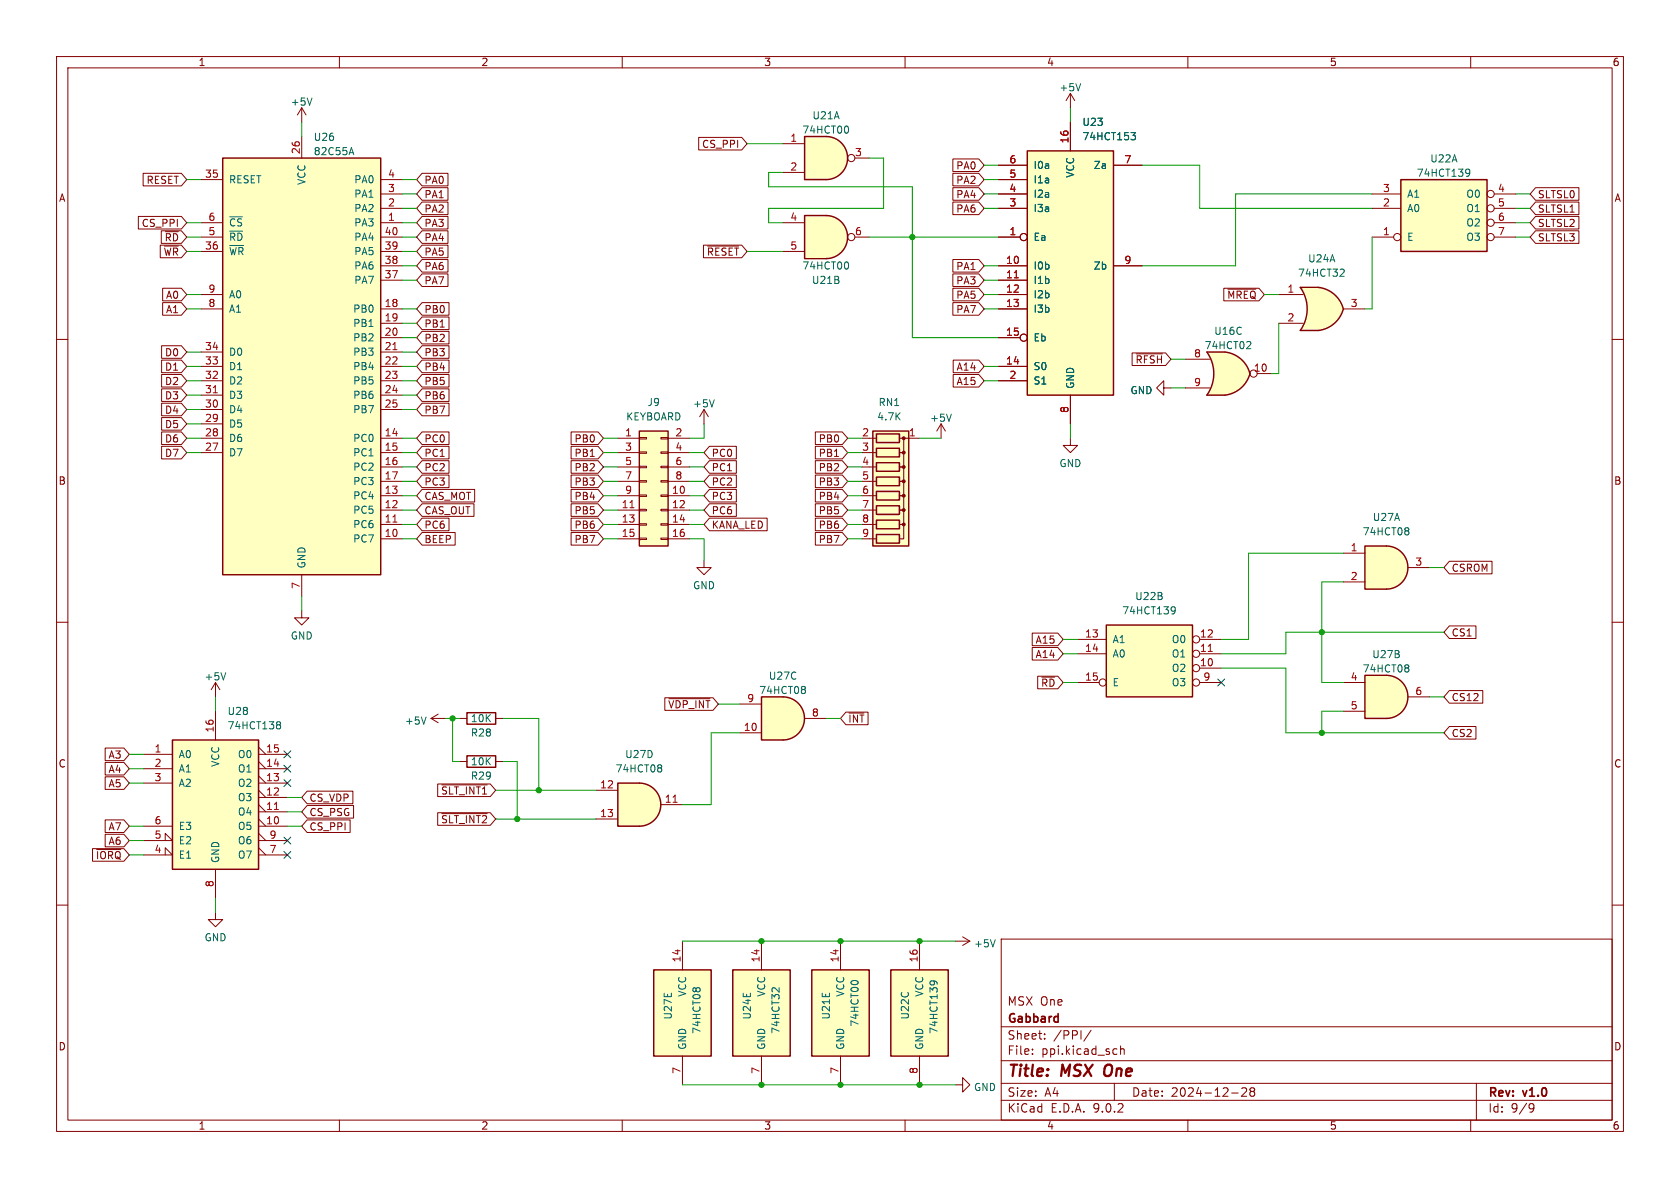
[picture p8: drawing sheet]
<svg xmlns="http://www.w3.org/2000/svg" width="297mm" height="210mm" viewBox="0 0 297 210" stroke-linecap="round" stroke-linejoin="round" font-family="sans-serif">
<g fill="none" stroke="#840000" stroke-width=".18">
<path d="M10 10h277v190h-277zM12 12h273v186h-273zM60 10v2M110 10v2M160 10v2M210 10v2M260 10v2M10 60h2M285 60h2M10 110h2M285 110h2M38.1 120.7l-.8 1.2"/>
<path d="M38.1 120.7l.8 1.2M38.1 120.7v2.5M10 160h2M177 166h108v32h-108zM285 160h2M60 198v2M110 198v2M160 198v2M177 194.5h108M177 191.5h108M177 187.5h108M177 181.5h108"/>
<path d="M182.5 186.3v.1M182.5 185.5v.1M184.7 183.6v.1M184.7 182.8v.1M192.9 182.1l-1.3 2M197 191.5v3M197.3 185.4l.2 .1M197.5 186.3l-.2 .1M198.1 184.9v1.5M198.1 185.5l.2-.1 .4 .1v.9M210 198v2M217.7 193.2h1.2"/>
<path d="M219.5 192.4l.6-.1 .2 .1 .1 .3-.9 1.1h.9M221.2 192.9l-.2-.2 .2-.4 .5 .1 .1 .2-.3 .3M221.2 192.9l-.2 .3v.5l.2 .1 .5-.1 .1-.2-.1-.4-.2-.2M221.2 192.9h.3M260 198v2M261 191.5v6.5M270.6 195.1l.5 .1a.99 .99 0 0 1-.4 1.4h-.2M271.2 195.7l-.3 .3h-.3"/>
</g>
<path d="M195.4 188.5a1.5 1.5 0 0 0 0 1.6" fill="none" stroke="#840000" stroke-width=".4"/>
<path d="M39.9 118.9l-.4 1.3" fill="none" stroke="#006464" stroke-width=".18"/>
<path d="M113 76.2h5.1v20.3h-5.1z" fill="#ffffc2"/>
<path d="M113 76.2h5.1v20.3h-5.1z" fill="none" stroke="#840000" stroke-width=".25"/>
<g fill="none" stroke="#840000" stroke-width=".18">
<path d="M109.2 77.5h3.8M113 77.3h1.3v.3h-1.3zM113 79.9h1.3v.2h-1.3zM116.8 77.3h1.3v.3h-1.3zM116.8 79.9h1.3v.2h-1.3zM118.1 77.5h3.8M109.2 80h3.8M109.2 82.6h3.8M109.2 85.1h3.8M109.2 87.6h3.8M109.2 90.2h3.8M109.2 92.7h3.8"/>
<path d="M109.2 95.3h3.8M113 82.4h1.3v.3h-1.3zM113 85h1.3v.2h-1.3zM113 87.5h1.3v.3h-1.3zM113 90h1.3v.3h-1.3zM113 92.6h1.3v.2h-1.3zM113 95.1h1.3v.3h-1.3zM116.8 82.4h1.3v.3h-1.3zM116.8 85h1.3v.2h-1.3zM116.8 87.5h1.3v.3h-1.3zM116.8 90h1.3v.3h-1.3zM116.8 92.6h1.3v.2h-1.3z"/>
<path d="M116.8 95.1h1.3v.3h-1.3zM118.1 80h3.8M118.1 82.6h3.8M118.1 85.1h3.8M118.1 87.6h3.8M118.1 90.2h3.8M118.1 92.7h3.8M118.1 95.3h3.8"/>
</g>
<path d="M111.4 89.8h.7" fill="none" stroke="#a90000" stroke-width=".18"/>
<path d="M247.6 31.8h15.3v12.7h-15.3z" fill="#ffffc2"/>
<path d="M247.6 31.8h15.3v12.7h-15.3z" fill="none" stroke="#840000" stroke-width=".25"/>
<g fill="none" stroke="#840000" stroke-width=".18">
<path d="M242.6 34.3h5M242.6 36.8h5M264.2 34.3h3.8M264.2 36.8h3.8M264.2 39.4h3.8M242.6 41.9h3.8M264.2 41.9h3.8"/>
<circle cx="263.5" cy="39.4" r=".63"/>
<circle cx="263.5" cy="34.3" r=".63"/>
<circle cx="263.5" cy="36.8" r=".63"/>
<circle cx="247" cy="41.9" r=".63"/>
<circle cx="263.5" cy="41.9" r=".63"/>
</g>
<path d="M259.4 29.9l.4 .1a.84 .84 0 0 1-.3 1.2h-.3M259.8 30.4l-.2 .3h-.2" fill="none" stroke="#006464" stroke-width=".18"/>
<path d="M143.5 171.5h10.2v15.2h-10.2z" fill="#ffffc2"/>
<path d="M143.5 171.5h10.2v15.2h-10.2z" fill="none" stroke="#840000" stroke-width=".25"/>
<path d="M148.6 166.4v5.1M148.6 186.7v5.1" fill="none" stroke="#840000" stroke-width=".18"/>
<path d="M150.5 173.5l.4-.2 .7 .2" fill="none" stroke="#006464" stroke-width=".18"/>
<path d="M245.1 119.4a3.8 3.8 0 0 1 3.8 3.8 3.8 3.8 0 0 1-3.8 3.8z" fill="#ffffc2" stroke="#ffffc2" stroke-width=".18"/>
<path d="M241.3 119.4h3.8v7.6h-3.8z" fill="#ffffc2"/>
<path d="M241.3 119.4h3.8a3.8 3.8 0 0 1 3.8 3.8 3.8 3.8 0 0 1-3.8 3.8h-3.8z" fill="none" stroke="#840000" stroke-width=".25"/>
<path d="M237.5 120.7h3.8M237.5 125.7h3.8M248.9 123.2h3.8" fill="none" stroke="#840000" stroke-width=".18"/>
<path d="M248.8 117.5l.3 .3-.3 .3 .3 .2v.3l-.3 .2" fill="none" stroke="#006464" stroke-width=".18"/>
<path d="M229.9 50.8h3.1M229.9 58.4h3.1" fill="none" stroke="#ffffc2" stroke-width=".18"/>
<g fill="#ffffc2" stroke="#ffffc2" stroke-width=".18">
<path d="M232.5 53.3l5 1.3a5.2 5.2 0 0 1-4.4 3.8z"/>
<path d="M233.1 50.8a5.1 5.1 0 0 1 4.4 3.8l-5 1.3z"/>
</g>
<path d="M229.9 50.8h3.1v7.6h-3.1a6.7 6.7 0 0 0 0-7.6z" fill="#ffffc2"/>
<path d="M229.9 50.8h3.1a5.1 5.1 0 0 1 4.5 3.8 5.2 5.2 0 0 1-4.4 3.8h-3.2a6.6 6.6 0 0 0 0-7.6zM82.5 133.6h5.1v2h-5.1zM82.5 126h5.1v2h-5.1z" fill="none" stroke="#840000" stroke-width=".25"/>
<g fill="none" stroke="#840000" stroke-width=".18">
<path d="M53.3 19.1l-.7 1.2M53.3 19.1l.8 1.2M53.3 19.1v2.5M189.2 16.5l-.7 1.3M189.2 16.5l.8 1.3M189.2 16.5v2.6M226.1 52.1h4.3M226.1 57.2h4.3M237.5 54.6h3.8M81.3 134.6h1.2M81.3 127h1.2M87.6 134.6h1.3"/>
<path d="M87.6 127h1.3"/>
</g>
<path d="M55.2 17.3l-.5 1.3M191 14.8l-.4 1.3M237.4 47.6l.2 .2v.3l-.7 .7h.7" fill="none" stroke="#006464" stroke-width=".18"/>
<path d="M146 38.1a3.8 3.8 0 0 1 3.8 3.8 3.8 3.8 0 0 1-3.8 3.8z" fill="#ffffc2" stroke="#ffffc2" stroke-width=".18"/>
<path d="M142.2 38.1h3.8v7.6h-3.8z" fill="#ffffc2"/>
<path d="M142.2 38.1h3.8a3.8 3.8 0 0 1 3.8 3.8 3.8 3.8 0 0 1-3.8 3.8h-3.8z" fill="none" stroke="#840000" stroke-width=".25"/>
<g fill="none" stroke="#840000" stroke-width=".18">
<path d="M138.4 39.4h3.8M138.4 44.5h3.8M151.1 41.9h2.6"/>
<circle cx="150.5" cy="41.9" r=".63"/>
</g>
<path d="M149.8 46.4l.2 .4-.2 .7" fill="none" stroke="#006464" stroke-width=".18"/>
<path d="M245.1 96.5a3.8 3.8 0 0 1 3.8 3.8 3.8 3.8 0 0 1-3.8 3.8z" fill="#ffffc2" stroke="#ffffc2" stroke-width=".18"/>
<path d="M241.3 96.5h3.8v7.6h-3.8z" fill="#ffffc2"/>
<path d="M241.3 96.5h3.8a3.8 3.8 0 0 1 3.8 3.8 3.8 3.8 0 0 1-3.8 3.8h-3.8z" fill="none" stroke="#840000" stroke-width=".25"/>
<path d="M237.5 97.8h3.8M237.5 102.9h3.8M248.9 100.3h3.8" fill="none" stroke="#840000" stroke-width=".18"/>
<path d="M248.8 93.3l.3 .2-.3 .3 .3 .3v.2l-.3 .3" fill="none" stroke="#006464" stroke-width=".18"/>
<path d="M181.6 26.7h15.2v43.2h-15.2z" fill="#ffffc2"/>
<path d="M181.6 26.7h15.2v43.2h-15.2z" fill="none" stroke="#840000" stroke-width=".25"/>
<g fill="none" stroke="#840000" stroke-width=".18">
<path d="M176.5 29.2h5.1M176.5 31.8h5.1M176.5 34.3h5.1M176.5 36.8h5.1M189.2 21.6v5.1M196.8 29.2h5.1M176.5 41.9h3.8M176.5 47h5.1M176.5 49.5h5.1M176.5 52.1h5.1M176.5 54.6h5.1M176.5 59.7h3.8"/>
<path d="M196.8 47h5.1M176.5 64.8h5.1M176.5 67.3h5.1M189.2 69.9v5M124.5 99.1v1.2h1.2l-1.2 1.3-1.3-1.3h1.3M76.2 127l1.3 .8M76.2 127h2.5M77.5 126.2l-1.3 .8M38.1 161.3v1.3h1.3l-1.3 1.2-1.3-1.2h1.3"/>
<circle cx="181" cy="59.7" r=".63"/>
<circle cx="181" cy="41.9" r=".63"/>
</g>
<path d="M179.3 49.1h.7" fill="none" stroke="#a90000" stroke-width=".18"/>
<path d="M199.9 23.4h.8l-.4 .5 .4 .1v.5l-.2 .2h-.4M75.3 126.7l-.4 1.3" fill="none" stroke="#006464" stroke-width=".18"/>
<path d="M30.5 130.8h15.2v22.9h-15.2z" fill="#ffffc2"/>
<path d="M30.5 130.8h15.2v22.9h-15.2z" fill="none" stroke="#840000" stroke-width=".25"/>
<g fill="none" stroke="#840000" stroke-width=".18">
<path d="M124.5 72.4l-.8 1.3M124.5 72.4l.7 1.3M124.5 72.4v2.5M25.4 133.4h5.1M25.4 135.9h5.1M25.4 138.4h5.1M38.1 125.7v5.1M45.7 133.4h5.1M45.7 135.9h5.1M45.7 138.4h5.1M45.7 132.1l1.3 1.3M45.7 134.6l1.3 1.3"/>
<path d="M45.7 137.2l1.3 1.2M45.7 139.7l1.3 1.3M25.4 148.6h5.1l-1.3-1.3v1.3M25.4 151.1h5.1l-1.3-1.2v1.2M25.4 146.1h5.1M38.1 153.7v5.1M45.7 146.1h5.1M45.7 148.6h5.1M45.7 151.1h5.1M45.7 141h5.1M45.7 143.5h5.1M45.7 142.2l1.3 1.3"/>
<path d="M45.7 144.8l1.3 1.3M45.7 147.3l1.3 1.3M45.7 149.9l1.3 1.2"/>
</g>
<path d="M48.5 143.1h.7" fill="none" stroke="#a90000" stroke-width=".18"/>
<path d="M126.3 70.7l-.4 1.2M49.1 127.6h.3l.2 .2-.2 .3M49.1 128.1h.3M49.4 128.1l.2 .3v.2l-.1 .2h-.4" fill="none" stroke="#006464" stroke-width=".18"/>
<path d="M195.6 110.5h15.2v12.7h-15.2z" fill="#ffffc2"/>
<path d="M195.6 110.5h15.2v12.7h-15.2z" fill="none" stroke="#840000" stroke-width=".25"/>
<g fill="none" stroke="#840000" stroke-width=".18">
<path d="M166.4 74.9l-.8 1.3M166.4 74.9l.7 1.3M166.4 74.9v2.6M53.3 108v1.2h1.3l-1.3 1.3-1.2-1.3h1.2M190.5 113h5.1M190.5 115.6h5.1M212.1 113h3.8M212.1 115.6h3.8M212.1 118.1h3.8M190.5 120.7h3.8M212.1 120.7h3.8"/>
<circle cx="211.5" cy="118.1" r=".63"/>
<circle cx="211.5" cy="115.6" r=".63"/>
<circle cx="211.5" cy="113" r=".63"/>
<circle cx="194.9" cy="120.6" r=".63"/>
<circle cx="211.5" cy="120.6" r=".63"/>
</g>
<path d="M213.6 115.2h.7" fill="none" stroke="#a90000" stroke-width=".18"/>
<path d="M168.2 73.2l-.4 1.3M207.3 107.3l.4 .1a.84 .84 0 0 1-.3 1.1h-.2M207.8 107.8l-.3 .2h-.2" fill="none" stroke="#006464" stroke-width=".18"/>
<path d="M39.4 27.9h27.9v73.7h-27.9z" fill="#ffffc2"/>
<path d="M39.4 27.9h27.9v73.7h-27.9z" fill="none" stroke="#840000" stroke-width=".25"/>
<g fill="none" stroke="#840000" stroke-width=".18">
<path d="M35.6 31.8h3.8M35.6 39.4h3.8M53.3 24.1v3.8M67.3 31.8h3.8M67.3 39.4h3.8M67.3 34.3h3.8M67.3 36.8h3.8M35.6 41.9h3.8M35.6 44.5h3.8M35.6 52.1h3.8M35.6 54.6h3.8M67.3 41.9h3.8"/>
<path d="M67.3 44.5h3.8M67.3 54.6h3.8M67.3 47h3.8M67.3 49.5h3.8M67.3 57.2h3.8M67.3 59.7h3.8M35.6 62.2h3.8M35.6 64.8h3.8M35.6 67.3h3.8M35.6 69.9h3.8M35.6 72.4h3.8M35.6 74.9h3.8"/>
<path d="M35.6 77.5h3.8M67.3 62.2h3.8M67.3 64.8h3.8M67.3 67.3h3.8M67.3 69.9h3.8M67.3 72.4h3.8M67.3 77.5h3.8M35.6 80h3.8M67.3 80h3.8M67.3 82.6h3.8M67.3 85.1h3.8M67.3 87.6h3.8"/>
<path d="M67.3 90.2h3.8M67.3 92.7h3.8M67.3 95.3h3.8M53.3 101.6v3.8"/>
</g>
<path d="M37.7 69.4h.7M69.5 61.8h.7M69.5 92.3h.7" fill="none" stroke="#a90000" stroke-width=".18"/>
<path d="M61.8 27h.6M62.1 26.1l.4 1.3" fill="none" stroke="#006464" stroke-width=".18"/>
<path d="M154.3 76.2h6.4v20.3h-6.4z" fill="#ffffc2"/>
<path d="M154.3 76.2h6.4v20.3h-6.4zM154.9 76.7h4.1v1.5h-4.1zM154.9 79.2h4.1v1.6h-4.1zM154.9 81.8h4.1v1.5h-4.1zM154.9 84.3h4.1v1.6h-4.1zM154.9 86.9h4.1v1.5h-4.1zM154.9 89.4h4.1v1.5h-4.1zM154.9 91.9h4.1v1.6h-4.1zM154.9 94.5h4.1v1.5h-4.1z" fill="none" stroke="#840000" stroke-width=".25"/>
<g fill="#840000" stroke="#840000" stroke-width=".18">
<circle cx="159.8" cy="77.5" r=".25"/>
<circle cx="159.8" cy="80" r=".25"/>
<circle cx="159.8" cy="82.5" r=".25"/>
<circle cx="159.8" cy="85.1" r=".25"/>
<circle cx="159.8" cy="87.6" r=".25"/>
<circle cx="159.8" cy="90.2" r=".25"/>
<circle cx="159.8" cy="92.7" r=".25"/>
</g>
<path d="M153.7 77.5h1.2M159 77.5h.8v2.5h-.8h.8v2.6h-.8h.8v2.5h-.8h.8v2.5h-.8h.8v2.6h-.8h.8v2.5h-.8h.8v2.6h-.8M160 77.5h2.6M153.7 80h1.2M153.7 82.6h1.2M153.7 85.1h1.2M153.7 87.6h1.2M153.7 90.2h1.2M153.7 92.7h1.2M153.7 95.3h1.2" fill="none" stroke="#840000" stroke-width=".18"/>
<path d="M213.4 62.2h3.1M213.4 69.9h3.1" fill="none" stroke="#ffffc2" stroke-width=".18"/>
<g fill="#ffffc2" stroke="#ffffc2" stroke-width=".18">
<path d="M216 64.7l5 1.3a5.2 5.2 0 0 1-4.4 3.9z"/>
<path d="M216.6 62.2a5.1 5.1 0 0 1 4.4 3.8l-5 1.3z"/>
</g>
<path d="M213.4 62.2h3.1v7.7h-3.1a6.7 6.7 0 0 0 0-7.7z" fill="#ffffc2"/>
<path d="M216.5 62.2h-3.1a6.6 6.6 0 0 1 0 7.7h3.1M216.6 62.2a5.2 5.2 0 0 1 4.4 3.8 5.2 5.2 0 0 1-4.4 3.9" fill="none" stroke="#840000" stroke-width=".25"/>
<g fill="none" stroke="#840000" stroke-width=".18">
<path d="M209.5 63.5h4.4M209.5 68.6h4.4M222.2 66h2.6M168.9 191.8h1.3v-1.3l1.2 1.3-1.2 1.2v-1.2"/>
<circle cx="221.6" cy="66" r=".63"/>
</g>
<path d="M220.9 60.4l.2 .2v.3l-.8 .7h.8" fill="none" stroke="#006464" stroke-width=".18"/>
<path d="M146 24.1a3.8 3.8 0 0 1 3.8 3.8 3.8 3.8 0 0 1-3.8 3.9z" fill="#ffffc2" stroke="#ffffc2" stroke-width=".18"/>
<path d="M142.2 24.1h3.8v7.7h-3.8z" fill="#ffffc2"/>
<path d="M142.2 24.1h3.8a3.8 3.8 0 0 1 3.8 3.8 3.8 3.8 0 0 1-3.8 3.9h-3.8z" fill="none" stroke="#840000" stroke-width=".25"/>
<g fill="none" stroke="#840000" stroke-width=".18">
<path d="M138.4 25.4h3.8M138.4 30.5h3.8M151.1 27.9h2.6"/>
<circle cx="150.5" cy="27.9" r=".63"/>
</g>
<path d="M149.8 22.3l.2 .5-.2 .7" fill="none" stroke="#006464" stroke-width=".18"/>
<path d="M157.5 171.5h10.1v15.2h-10.1z" fill="#ffffc2"/>
<path d="M157.5 171.5h10.1v15.2h-10.1z" fill="none" stroke="#840000" stroke-width=".25"/>
<path d="M189.2 77.5v1.2h1.3l-1.3 1.3-1.2-1.3h1.2M162.6 166.4v5.1M168.9 166.4h2.5M170.2 165.6l1.2 .8M171.4 166.4l-1.2 .7M162.6 186.7v5.1" fill="none" stroke="#840000" stroke-width=".18"/>
<path d="M164.4 173.9l.1-.4a.84 .84 0 0 1 1.2 .3v.2M165 173.4l.2 .2v.3M175.9 166.1l-.4 1.3" fill="none" stroke="#006464" stroke-width=".18"/>
<path d="M115.6 171.5h10.1v15.2h-10.1z" fill="#ffffc2"/>
<path d="M115.6 171.5h10.1v15.2h-10.1z" fill="none" stroke="#840000" stroke-width=".25"/>
<path d="M205.7 68.6v-1.3l-1.2 1.3 1.2 1.3v-1.3h1.3M120.6 166.4v5.1M120.6 186.7v5.1" fill="none" stroke="#840000" stroke-width=".18"/>
<path d="M122.5 174.8l.2-.2 .3 .2 .3-.2h.2l.3 .2" fill="none" stroke="#006464" stroke-width=".18"/>
<path d="M129.5 171.5h10.2v15.2h-10.2z" fill="#ffffc2"/>
<path d="M129.5 171.5h10.2v15.2h-10.2z" fill="none" stroke="#840000" stroke-width=".25"/>
<path d="M134.6 166.4v5.1M134.6 186.7v5.1" fill="none" stroke="#840000" stroke-width=".18"/>
<path d="M137.7 174.6v.8l-.7-.7-.3-.1-.2 .2" fill="none" stroke="#006464" stroke-width=".18"/>
<path d="M113 138.4a3.8 3.8 0 0 1 3.8 3.8 3.8 3.8 0 0 1-3.8 3.9z" fill="#ffffc2" stroke="#ffffc2" stroke-width=".18"/>
<path d="M109.2 138.4h3.8v7.7h-3.8z" fill="#ffffc2"/>
<path d="M109.2 138.4h3.8a3.8 3.8 0 0 1 3.8 3.8 3.8 3.8 0 0 1-3.8 3.9h-3.8z" fill="none" stroke="#840000" stroke-width=".25"/>
<path d="M105.4 139.7h3.8M105.4 144.8h3.8M116.8 142.2h3.8" fill="none" stroke="#840000" stroke-width=".18"/>
<path d="M119 141.8h.7" fill="none" stroke="#a90000" stroke-width=".18"/>
<path d="M116.7 135.2l.3 .2-.3 .3 .3 .3v.2l-.3 .3" fill="none" stroke="#006464" stroke-width=".18"/>
<path d="M138.4 123.2a3.8 3.8 0 0 1 3.8 3.8 3.8 3.8 0 0 1-3.8 3.8z" fill="#ffffc2" stroke="#ffffc2" stroke-width=".18"/>
<path d="M134.6 123.2h3.8v7.6h-3.8z" fill="#ffffc2"/>
<path d="M134.6 123.2h3.8a3.8 3.8 0 0 1 3.8 3.8 3.8 3.8 0 0 1-3.8 3.8h-3.8z" fill="none" stroke="#840000" stroke-width=".25"/>
<g fill="none" stroke="#840000" stroke-width=".18">
<path d="M24.5 38.3h7.6l.9 1.1-.9 1.1h-7.6zM25.3 30.6h6.8l.9 1.2-.9 1.1h-6.8zM74.6 30.6h4.6v2.3h-4.6l-.9-1.1zM74.6 33.2h4.6v2.2h-4.6l-.9-1.1zM74.6 35.7h4.6v2.2h-4.6l-.9-1.1zM74.6 38.3h4.6v2.2h-4.6l-.9-1.1zM123.5 24.3h7.6l1 1.1-1 1.1h-7.6zM168.5 30.6h4.5l1 1.2-1 1.1h-4.5zM168.5 28.1h4.5l1 1.1-1 1.1h-4.5zM168.5 35.7h4.5l1 1.1-1 1.1h-4.5zM168.5 33.2h4.5l1 1.1-1 1.1h-4.5zM176.5 29.2h5.1"/>
<path d="M176.5 31.8h5.1M176.5 34.3h5.1M176.5 36.8h5.1M189.2 21.6v5.1M196.8 29.2h5.1M271.5 33.2h7.6v2.2h-7.6l-1-1.1zM271.5 38.3h7.6v2.2h-7.6l-1-1.1zM271.5 35.7h7.6v2.2h-7.6l-1-1.1zM28.3 43.3h3.8l.9 1.2-.9 1.1h-3.8zM28.5 40.8h3.6l.9 1.1-.9 1.1h-3.6zM28.8 53.5h3.3l.9 1.1-.9 1.1h-3.3zM28.8 51h3.3l.9 1.1-.9 1.1h-3.3z"/>
<path d="M74.6 53.5h4.8v2.2h-4.8l-.9-1.1zM74.6 58.6h4.8v2.2h-4.8l-.9-1.1zM74.6 56h4.8v2.3h-4.8l-.9-1.1zM74.6 48.4h4.6v2.2h-4.6l-.9-1.1zM74.6 43.3h4.6v2.3h-4.6l-.9-1.1zM74.6 45.9h4.6v2.2h-4.6l-.9-1.1zM74.6 40.8h4.6v2.2h-4.6l-.9-1.1zM124.4 43.3h6.7l1 1.2-1 1.1h-6.7zM125.1 43.5h5.5M168.5 53.5h4.5l1 1.1-1 1.1h-4.5zM168.5 45.9h4.5l1 1.1-1 1.1h-4.5zM168.5 48.4h4.5l1 1.1-1 1.1h-4.5z"/>
<path d="M168.5 51h4.5l1 1.1-1 1.1h-4.5zM176.5 41.9h3.8M176.5 47h5.1M176.5 49.5h5.1M176.5 52.1h5.1M176.5 54.6h5.1M176.5 59.7h3.8M196.8 47h5.1M216.4 51h6.2l.9 1.1-.9 1.1h-6.2zM217.1 51.1h4.9M271.5 40.8h7.6v2.2h-7.6l-1-1.1zM28.6 71.3h3.5l.9 1.1-.9 1.1h-3.5z"/>
<path d="M28.6 78.9h3.5l.9 1.1-.9 1.1h-3.5zM28.6 73.8h3.5l.9 1.1-.9 1.1h-3.5zM28.6 76.4h3.5l.9 1.1-.9 1.1h-3.5zM28.6 63.7h3.5l.9 1.1-.9 1.1h-3.5zM28.6 66.2h3.5l.9 1.1-.9 1.1h-3.5zM28.6 68.7h3.5l.9 1.2-.9 1.1h-3.5zM28.6 61.1h3.5l.9 1.1-.9 1.1h-3.5zM74.6 76.4h4.8v2.2h-4.8l-.9-1.1zM74.6 78.9h4.8v2.2h-4.8l-.9-1.1zM74.6 61.1h4.8v2.2h-4.8l-.9-1.1zM74.6 63.7h4.8v2.2h-4.8l-.9-1.1zM74.6 66.2h4.8v2.2h-4.8l-.9-1.1z"/>
<path d="M74.6 71.3h4.8v2.2h-4.8l-.9-1.1zM74.6 68.7h4.8v2.3h-4.8l-.9-1.1zM101 76.4h4.7l1 1.1-1 1.1h-4.7zM101 78.9h4.7l1 1.1-1 1.1h-4.7zM125.4 78.9h4.8v2.2h-4.8l-.9-1.1zM144.1 78.9h4.8l1 1.1-1 1.1h-4.8zM144.1 76.4h4.8l1 1.1-1 1.1h-4.8zM168.5 66.2h4.5l1 1.1-1 1.1h-4.5zM168.5 63.7h4.5l1 1.1-1 1.1h-4.5zM176.5 64.8h5.1M176.5 67.3h5.1M189.2 69.9v5"/>
<path d="M200.1 62.4h6l.9 1.1-.9 1.1h-6zM200.9 62.5h4.6M74.6 91.6h4.8v2.2h-4.8l-.9-1.1zM74.6 94.1h5.9v2.3h-5.9l-.9-1.1zM74.6 84h4.8v2.2h-4.8l-.9-1.1zM74.6 89.1h9.2v2.2h-9.2l-.9-1.1zM74.6 81.4h4.8v2.3h-4.8l-.9-1.1zM74.6 86.5h9.3v2.2h-9.3l-.9-1.1zM101 84h4.7l1 1.1-1 1.1h-4.7zM101 94.1h4.7l1 1.2-1 1.1h-4.7zM101 86.5h4.7l1 1.1-1 1.1h-4.7zM101 89.1h4.7l1 1.1-1 1.1h-4.7z"/>
<path d="M101 91.6h4.7l1 1.1-1 1.1h-4.7zM101 81.4h4.7l1 1.2-1 1.1h-4.7zM125.4 81.4h4.8v2.3h-4.8l-.9-1.1zM125.4 91.6h10.2v2.2h-10.2l-.9-1.1zM125.4 84h4.8v2.2h-4.8l-.9-1.1zM125.4 86.5h4.8v2.2h-4.8l-.9-1.1zM125.4 89.1h4.8v2.2h-4.8l-.9-1.1zM144.1 86.5h4.8l1 1.1-1 1.1h-4.8zM144.1 91.6h4.8l1 1.1-1 1.1h-4.8zM144.1 94.1h4.8l1 1.2-1 1.1h-4.8zM144.1 89.1h4.8l1 1.1-1 1.1h-4.8zM144.1 84h4.8l1 1.1-1 1.1h-4.8z"/>
<path d="M144.1 81.4h4.8l1 1.2-1 1.1h-4.8zM256.2 99.2h7.6v2.2h-7.6l-.9-1.1zM182.5 114.5h4.5l1 1.1-1 1.1h-4.5zM182.5 111.9h4.5l1 1.1-1 1.1h-4.5zM183.5 119.5h3.5l1 1.2-1 1.1h-3.5zM184.2 119.7h2.3M256.2 110.6h4.7v2.3h-4.7l-.9-1.1zM18.6 132.2h3.3l1 1.2-1 1.1h-3.3zM18.6 134.8h3.3l1 1.1-1 1.1h-3.3zM18.6 137.3h3.3l1 1.1-1 1.1h-3.3zM54.3 139.9h8.1v2.2h-8.1l-1-1.1zM77.4 138.6h9.3l.9 1.1-.9 1.1h-9.3z"/>
<path d="M78.1 138.7h8M117.5 123.3h8.5l1 1.2-1 1.1h-8.5zM118.3 123.5h7.2M130.8 124.5h3.8M130.8 129.5h3.8M142.2 127h3.8M149.5 125.9h4v2.2h-4l-.9-1.1zM150.1 126h2.6M256.2 128.4h4.7v2.3h-4.7l-.9-1.2zM256.2 122.1h5.9v2.2h-5.9l-.9-1.1zM16.4 150h5.5l1 1.1-1 1.1h-5.5zM17.1 150.2h4.3"/>
<path d="M18.6 144.9h3.3l1 1.2-1 1.1h-3.3zM18.6 147.5h3.3l1 1.1-1 1.1h-3.3zM54.3 144.9h7.6v2.3h-7.6l-1-1.1zM54.3 142.4h8.2v2.2h-8.2l-1-1.1zM77.4 143.7h9.3l.9 1.1-.9 1.1h-9.3zM78.1 143.8h8"/>
<circle cx="181" cy="59.7" r=".63"/>
<circle cx="181" cy="41.9" r=".63"/>
</g>
<path d="M199.9 23.4h.8l-.4 .5 .4 .1v.5l-.2 .2h-.4M142.1 121.3l.3 .3-.3 .3 .3 .2v.3l-.3 .2" fill="none" stroke="#006464" stroke-width=".18"/>
<g fill="none" stroke="#009600" stroke-width=".18">
<path d="M189.2 19.1v2.5M33 31.8h2.6M33 39.4h2.6M53.3 21.6v2.5M71.1 31.8h2.6M71.1 39.4h2.6M71.1 36.8h2.6M71.1 34.3h2.6M132.1 25.4h6.3M138.4 30.5h-2.5v2.5h25.4v26.7h15.2M153.7 27.9h2.5v8.9h-20.3v2.6h2.5M174 31.8h2.5"/>
<path d="M174 36.8h2.5M174 29.2h2.5M174 34.3h2.5M201.9 29.2h10.2v7.6h30.5M242.6 34.3h-24.2v12.7h-16.5M268 39.4h2.5M268 36.8h2.5M268 34.3h2.5M33 52.1h2.6M33 54.6h2.6M33 41.9h2.6M33 44.5h2.6"/>
<path d="M71.1 59.7h2.6M71.1 54.6h2.6M71.1 49.5h2.6M71.1 41.9h2.6M71.1 44.5h2.6M71.1 47h2.6M71.1 57.2h2.6M132.1 44.5h6.3M153.7 41.9h22.8M174 52.1h2.5M174 54.6h2.5M174 49.5h2.5"/>
<path d="M174 47h2.5M223.5 52.1h2.6M226.1 57.2v8.8h-1.3M242.6 41.9v12.7h-1.3M268 41.9h2.5M33 67.3h2.6M33 64.8h2.6M33 77.5h2.6M33 62.2h2.6M33 72.4h2.6M33 69.9h2.6M33 74.9h2.6"/>
<path d="M71.1 67.3h2.6M71.1 64.8h2.6M71.1 77.5h2.6M71.1 62.2h2.6M71.1 72.4h2.6M71.1 69.9h2.6M106.7 77.5h2.5M124.5 74.9v2.6h-2.6M149.9 77.5h2.5M162.6 77.5h3.8M174 67.3h2.5M174 64.8h2.5"/>
<path d="M189.2 74.9v2.6M207 63.5h2.5M207 68.6h2.5M33 80h2.6M71.1 85.1h2.6M71.1 90.2h2.6M71.1 87.6h2.6M71.1 95.3h2.6M71.1 92.7h2.6M71.1 80h2.6M71.1 82.6h2.6M106.7 85.1h2.5"/>
<path d="M106.7 90.2h2.5M106.7 87.6h2.5M106.7 95.3h2.5M106.7 92.7h2.5M106.7 80h2.5M106.7 82.6h2.5M121.9 85.1h2.6M121.9 90.2h2.6M121.9 87.6h2.6M121.9 95.3h2.6v3.8M121.9 92.7h2.6M121.9 80h2.6"/>
<path d="M121.9 82.6h2.6M149.9 85.1h2.5M149.9 90.2h2.5M149.9 87.6h2.5M149.9 95.3h2.5M149.9 92.7h2.5M149.9 80h2.5M149.9 82.6h2.5M237.5 97.8h-16.8v15.2h-4.8M53.3 105.4v2.6M188 113h2.5M188 115.6h2.5"/>
<path d="M215.9 118.1h11.4v11.4h28M237.5 102.9h-3.8v17.8h3.8M252.7 100.3h2.6M255.3 111.8h-28v3.8h-11.4M22.9 135.9h2.5M22.9 133.4h2.5M22.9 138.4h2.5M38.1 123.2v2.5M78.7 127h2.6M80 127v7.6h1.3M87.6 139.7h17.8M88.9 127h6.3v12.7"/>
<path d="M88.9 134.6h2.5v10.2M127 124.5h3.8M130.8 129.5h-5.1v12.7h-5.1M146 127h2.6M188 120.7h2.5M237.5 125.7h-3.8v3.8M252.7 123.2h2.6M22.9 146.1h2.5M22.9 151.1h2.5M22.9 148.6h2.5M38.1 158.8v2.5M50.8 143.5h2.5"/>
<path d="M50.8 141h2.5M50.8 146.1h2.5M87.6 144.8h17.8M120.6 166.4h48.3M120.6 191.8h48.3"/>
</g>
<path d="M50.2 135.3l1.2 1.2M50.2 132.7l1.2 1.3M50.2 137.8l1.2 1.2M51.4 135.3l-1.2 1.2M51.4 132.7l-1.2 1.3M51.4 137.8l-1.2 1.2M215.3 120l1.2 1.3M216.5 120l-1.2 1.3M50.2 150.5l1.2 1.2M50.2 148l1.2 1.2M51.4 150.5l-1.2 1.2M51.4 148l-1.2 1.2" fill="none" stroke="#000084" stroke-width=".18"/>
<path d="M179.3 49.1h.7" fill="none" stroke="#a90000" stroke-width=".18"/>
<g fill="#009600" stroke="#009600" stroke-width=".18">
<circle cx="134.6" cy="166.4" r=".46"/>
<circle cx="134.6" cy="191.8" r=".46"/>
<circle cx="148.6" cy="166.4" r=".46"/>
<circle cx="162.6" cy="166.4" r=".46"/>
<circle cx="91.4" cy="144.8" r=".46"/>
<circle cx="95.2" cy="139.7" r=".46"/>
<circle cx="162.6" cy="191.8" r=".46"/>
<circle cx="148.6" cy="191.8" r=".46"/>
<circle cx="80" cy="127" r=".46"/>
<circle cx="233.7" cy="129.5" r=".46"/>
<circle cx="233.7" cy="111.8" r=".46"/>
<circle cx="161.3" cy="41.9" r=".46"/>
</g>
<g font-size="2.8" fill="#840000">
<text x="178" y="190.9">Title:</text>
<text x="187.7" y="190.9">MSX</text>
<text x="196.1" y="190.9">One</text>
</g>
<g font-size="2.1" fill="#840000">
<text x="178" y="178">MSX One</text>
<text x="178" y="184">Sheet:</text>
<text x="178" y="181.2">Gabbard</text>
<text x="186.2" y="184">/PPI/</text>
<text x="178" y="186.7">File:</text>
<text x="184.1" y="186.7">ppi.kicad_sch</text>
<text x="178" y="196.9">KiCad</text>
<text x="178" y="194.1">Size:</text>
<text x="184.7" y="194.1">A4</text>
<text x="185.7" y="196.9">E.D.A.</text>
<text x="193.3" y="196.9">9.0.2</text>
<text x="200" y="194.1">Date:</text>
<text x="207" y="194.1">2024-12-28</text>
<text x="263" y="194.3">Rev:</text>
<text x="263" y="196.9">Id:</text>
<text x="267.1" y="196.9">9/9</text>
<text x="269.4" y="194.3">v1.0</text>
</g>
<g font-size="1.8" fill="#840000">
<text x="35" y="11.9">1</text>
<text x="85" y="11.9">2</text>
<text x="135" y="11.9">3</text>
<text x="185" y="11.9">4</text>
<text x="235" y="11.9">5</text>
<text x="285" y="11.9">6</text>
<text x="124" y="26.4">CS_PPI</text>
<text x="10.3" y="35.9">A</text>
<text x="25.8" y="32.7">RESET</text>
<text x="74.9" y="32.7">PA0</text>
<text x="74.9" y="35.2">PA1</text>
<text x="168.9" y="32.7">PA2</text>
<text x="168.9" y="30.2">PA0</text>
<text x="168.9" y="35.2">PA4</text>
<text x="271.8" y="35.2">SLTSL0</text>
<text x="285.3" y="35.9">A</text>
<text x="25" y="40.3">CS_PPI</text>
<text x="74.9" y="37.8">PA2</text>
<text x="74.9" y="40.3">PA3</text>
<text x="168.9" y="37.8">PA6</text>
<text x="271.8" y="40.3">SLTSL2</text>
<text x="271.8" y="37.8">SLTSL1</text>
<text x="28.8" y="45.4">~{WR}</text>
<text x="29" y="42.9">~{RD}</text>
<text x="74.9" y="45.4">PA5</text>
<text x="74.9" y="47.9">PA6</text>
<text x="74.9" y="42.9">PA4</text>
<text x="124.9" y="45.4">~{RESET}</text>
<text x="168.9" y="47.9">PA1</text>
<text x="271.8" y="42.9">SLTSL3</text>
<text x="29.2" y="53">A0</text>
<text x="74.9" y="50.5">PA7</text>
<text x="168.9" y="50.5">PA3</text>
<text x="168.9" y="53">PA5</text>
<text x="216.8" y="53">~{MREQ}</text>
<text x="29.2" y="55.6">A1</text>
<text x="74.9" y="55.6">PB0</text>
<text x="74.9" y="58.1">PB1</text>
<text x="168.9" y="55.6">PA7</text>
<text x="29.1" y="65.7">D1</text>
<text x="29.1" y="63.2">D0</text>
<text x="74.9" y="60.6">PB2</text>
<text x="74.9" y="63.2">PB3</text>
<text x="74.9" y="65.7">PB4</text>
<text x="169" y="65.7">A14</text>
<text x="200.6" y="64.5">~{RFSH}</text>
<text x="29.1" y="68.3">D2</text>
<text x="29.1" y="70.8">D3</text>
<text x="74.9" y="68.3">PB5</text>
<text x="74.9" y="70.8">PB6</text>
<text x="169" y="68.3">A15</text>
<text x="29.1" y="73.3">D4</text>
<text x="29.1" y="75.9">D5</text>
<text x="74.9" y="73.3">PB7</text>
<text x="29.1" y="81">D7</text>
<text x="29.1" y="78.4">D6</text>
<text x="74.9" y="78.4">PC0</text>
<text x="74.9" y="83.5">PC2</text>
<text x="74.9" y="81">PC1</text>
<text x="101.5" y="78.4">PB0</text>
<text x="101.5" y="83.5">PB2</text>
<text x="101.5" y="81">PB1</text>
<text x="125.7" y="81">PC0</text>
<text x="125.7" y="83.5">PC1</text>
<text x="144.6" y="81">PB1</text>
<text x="144.6" y="78.4">PB0</text>
<text x="144.6" y="83.5">PB2</text>
<text x="10.3" y="85.9">B</text>
<text x="74.9" y="86">PC3</text>
<text x="74.9" y="88.6">CAS_MOT</text>
<text x="101.5" y="86">PB3</text>
<text x="101.5" y="88.6">PB4</text>
<text x="125.7" y="86">PC2</text>
<text x="125.7" y="88.6">PC3</text>
<text x="144.6" y="88.6">PB4</text>
<text x="144.6" y="86">PB3</text>
<text x="285.3" y="85.9">B</text>
<text x="74.9" y="93.7">PC6</text>
<text x="74.9" y="91.1">CAS_OUT</text>
<text x="101.5" y="91.1">PB5</text>
<text x="101.5" y="93.7">PB6</text>
<text x="125.7" y="93.7">KANA_LED</text>
<text x="125.7" y="91.1">PC6</text>
<text x="144.6" y="93.7">PB6</text>
<text x="144.6" y="91.1">PB5</text>
<text x="74.9" y="96.2">BEEP</text>
<text x="101.5" y="96.2">PB7</text>
<text x="144.6" y="96.2">PB7</text>
<text x="256.5" y="101.3">CSROM</text>
<text x="183" y="114">A15</text>
<text x="256.5" y="112.7">CS1</text>
<text x="183" y="116.5">A14</text>
<text x="118" y="125.4">~{VDP_INT}</text>
<text x="183.9" y="121.6">~{RD}</text>
<text x="256.5" y="124.1">CS12</text>
<text x="149.9" y="128">~{INT}</text>
<text x="256.5" y="130.5">CS2</text>
<text x="10.3" y="135.9">C</text>
<text x="19.1" y="134.3">A3</text>
<text x="19.1" y="136.8">A4</text>
<text x="285.3" y="135.9">C</text>
<text x="19.1" y="139.4">A5</text>
<text x="54.6" y="141.9">CS_VDP</text>
<text x="77.9" y="140.7">~{SLT_INT1}</text>
<text x="19.1" y="147">A7</text>
<text x="19.1" y="149.5">A6</text>
<text x="54.6" y="147">CS_PPI</text>
<text x="54.6" y="144.5">CS_PSG</text>
<text x="77.9" y="145.7">~{SLT_INT2}</text>
<text x="16.9" y="152.1">~{IORQ}</text>
<text x="10.3" y="185.9">D</text>
<text x="285.3" y="185.9">D</text>
<text x="35" y="199.9">1</text>
<text x="85" y="199.9">2</text>
<text x="135" y="199.9">3</text>
<text x="185" y="199.9">4</text>
<text x="235" y="199.9">5</text>
<text x="285" y="199.9">6</text>
</g>
<g font-size="1.8" fill="#006464">
<text x="187.2" y="16.3">+5V</text>
<text x="51.3" y="18.9">+5V</text>
<text x="141.7" y="23.8">74HCT00</text>
<text x="143.5" y="21.3">U21A</text>
<text x="191.3" y="22.5">U23</text>
<text x="55.4" y="25.1">U26</text>
<text x="55.4" y="27.6">82C55A</text>
<text x="191.3" y="25">74HCT153</text>
<text x="252.7" y="28.9">U22A</text>
<text x="40.4" y="32.6">RESET</text>
<text x="54.2" y="32.8" transform="rotate(-90 54.2 32.8)">VCC</text>
<text x="62.5" y="32.6">PA0</text>
<text x="62.5" y="35.2">PA1</text>
<text x="182.6" y="30.1">I0a</text>
<text x="182.6" y="32.6">I1a</text>
<text x="182.6" y="35.2">I2a</text>
<text x="190.1" y="31.5" transform="rotate(-90 190.1 31.5)">VCC</text>
<text x="193.3" y="30.1">Za</text>
<text x="248.7" y="35.2">A1</text>
<text x="250.4" y="31.5">74HCT139</text>
<text x="259.1" y="35.2">O0</text>
<text x="40.4" y="40.2">~{CS}</text>
<text x="62.5" y="37.7">PA2</text>
<text x="62.5" y="40.2">PA3</text>
<text x="182.6" y="37.7">I3a</text>
<text x="248.7" y="37.7">A0</text>
<text x="259.1" y="37.7">O1</text>
<text x="259.1" y="40.2">O2</text>
<text x="40.4" y="42.8">~{RD}</text>
<text x="40.4" y="45.3">~{WR}</text>
<text x="62.5" y="42.8">PA4</text>
<text x="62.5" y="45.3">PA5</text>
<text x="62.5" y="47.9">PA6</text>
<text x="141.7" y="47.9">74HCT00</text>
<text x="182.6" y="42.8">Ea</text>
<text x="182.6" y="47.9">I0b</text>
<text x="193.3" y="47.9">Zb</text>
<text x="231.2" y="46.6">U24A</text>
<text x="248.7" y="42.8">E</text>
<text x="259.1" y="42.8">O3</text>
<text x="40.4" y="52.9">A0</text>
<text x="62.5" y="50.4">PA7</text>
<text x="143.4" y="50.4">U21B</text>
<text x="182.6" y="50.4">I1b</text>
<text x="182.6" y="52.9">I2b</text>
<text x="229.4" y="49.1">74HCT32</text>
<text x="40.4" y="55.5">A1</text>
<text x="62.3" y="55.5">PB0</text>
<text x="62.3" y="58">PB1</text>
<text x="182.6" y="55.5">I3b</text>
<text x="214.6" y="59.4">U16C</text>
<text x="40.4" y="63.1">D0</text>
<text x="40.4" y="65.6">D1</text>
<text x="62.3" y="60.6">PB2</text>
<text x="62.3" y="63.1">PB3</text>
<text x="62.3" y="65.6">PB4</text>
<text x="182.6" y="60.6">Eb</text>
<text x="182.6" y="65.6">S0</text>
<text x="212.9" y="61.9">74HCT02</text>
<text x="40.4" y="68.2">D2</text>
<text x="40.4" y="70.7">D3</text>
<text x="62.3" y="68.2">PB5</text>
<text x="62.3" y="70.7">PB6</text>
<text x="114.4" y="72">J9</text>
<text x="155.2" y="72">RN1</text>
<text x="182.6" y="68.2">S1</text>
<text x="190.1" y="68.8" transform="rotate(-90 190.1 68.8)">GND</text>
<text x="199.8" y="69.9">GND</text>
<text x="40.4" y="73.3">D4</text>
<text x="40.4" y="75.8">D5</text>
<text x="62.3" y="73.3">PB7</text>
<text x="110.6" y="74.5">KEYBOARD</text>
<text x="122.4" y="72.2">+5V</text>
<text x="155" y="74.5">4.7K</text>
<text x="164.3" y="74.8">+5V</text>
<text x="40.4" y="78.3">D6</text>
<text x="40.4" y="80.9">D7</text>
<text x="62.3" y="78.3">PC0</text>
<text x="62.3" y="80.9">PC1</text>
<text x="62.3" y="83.4">PC2</text>
<text x="187.2" y="82.8">GND</text>
<text x="62.3" y="86">PC3</text>
<text x="62.3" y="88.5">PC4</text>
<text x="62.3" y="91">PC5</text>
<text x="62.3" y="93.6">PC6</text>
<text x="240.8" y="94.8">74HCT08</text>
<text x="242.6" y="92.3">U27A</text>
<text x="54.2" y="100.6" transform="rotate(-90 54.2 100.6)">GND</text>
<text x="62.3" y="96.1">PC7</text>
<text x="122.4" y="104.4">GND</text>
<text x="200.6" y="106.3">U22B</text>
<text x="51.3" y="113.3">GND</text>
<text x="196.6" y="113.9">A1</text>
<text x="198.3" y="108.8">74HCT139</text>
<text x="207.1" y="113.9">O0</text>
<text x="196.6" y="116.4">A0</text>
<text x="207.1" y="116.4">O1</text>
<text x="207.1" y="119">O2</text>
<text x="240.8" y="119.1">74HCT08</text>
<text x="242.5" y="116.5">U27B</text>
<text x="36.1" y="120.5">+5V</text>
<text x="134.1" y="122.9">74HCT08</text>
<text x="135.8" y="120.4">U27C</text>
<text x="196.6" y="121.5">E</text>
<text x="207.1" y="121.5">O3</text>
<text x="40.1" y="126.6">U28</text>
<text x="40.1" y="129.1">74HCT138</text>
<text x="71.5" y="128.3">+5V</text>
<text x="83.1" y="130.4">R28</text>
<text x="83.1" y="127.9">10K</text>
<text x="31.5" y="134.2">A0</text>
<text x="31.5" y="136.8">A1</text>
<text x="39" y="135.7" transform="rotate(-90 39 135.7)">VCC</text>
<text x="42" y="134.2">O0</text>
<text x="42" y="136.8">O1</text>
<text x="83.1" y="135.5">10K</text>
<text x="108.7" y="136.8">74HCT08</text>
<text x="110.4" y="134.2">U27D</text>
<text x="31.5" y="139.3">A2</text>
<text x="42" y="139.3">O2</text>
<text x="42" y="141.8">O3</text>
<text x="83.1" y="138">R29</text>
<text x="31.5" y="146.9">E3</text>
<text x="31.5" y="149.5">E2</text>
<text x="42" y="144.4">O4</text>
<text x="42" y="146.9">O5</text>
<text x="42" y="149.5">O6</text>
<text x="31.5" y="152">E1</text>
<text x="39" y="152.7" transform="rotate(-90 39 152.7)">GND</text>
<text x="42" y="152">O7</text>
<text x="36.1" y="166.6">GND</text>
<text x="172.1" y="167.7">+5V</text>
<text x="121.5" y="176.3" transform="rotate(-90 121.5 176.3)">VCC</text>
<text x="135.5" y="176.3" transform="rotate(-90 135.5 176.3)">VCC</text>
<text x="149.5" y="176.3" transform="rotate(-90 149.5 176.3)">VCC</text>
<text x="163.4" y="176.3" transform="rotate(-90 163.4 176.3)">VCC</text>
<text x="119" y="180.3" transform="rotate(-90 119 180.3)">U27E</text>
<text x="121.5" y="185.7" transform="rotate(-90 121.5 185.7)">GND</text>
<text x="124.1" y="182.9" transform="rotate(-90 124.1 182.9)">74HCT08</text>
<text x="132.9" y="180.3" transform="rotate(-90 132.9 180.3)">U24E</text>
<text x="135.5" y="185.7" transform="rotate(-90 135.5 185.7)">GND</text>
<text x="138" y="182.9" transform="rotate(-90 138 182.9)">74HCT32</text>
<text x="146.9" y="180.3" transform="rotate(-90 146.9 180.3)">U21E</text>
<text x="149.5" y="185.7" transform="rotate(-90 149.5 185.7)">GND</text>
<text x="152" y="181.6" transform="rotate(-90 152 181.6)">74HCT00</text>
<text x="160.9" y="180.3" transform="rotate(-90 160.9 180.3)">U22C</text>
<text x="163.4" y="185.7" transform="rotate(-90 163.4 185.7)">GND</text>
<text x="166" y="182.9" transform="rotate(-90 166 182.9)">74HCT139</text>
<text x="172.1" y="193.1">GND</text>
</g>
<g font-size="1.8" fill="#a90000">
<text x="53.1" y="27.3" transform="rotate(-90 53.1 27.3)">26</text>
<text x="139.6" y="25.1">1</text>
<text x="151.1" y="27.7">3</text>
<text x="178.4" y="29">6</text>
<text x="189" y="25.4" transform="rotate(-90 189 25.4)">16</text>
<text x="198.7" y="29">7</text>
<text x="36.2" y="31.5">35</text>
<text x="68.5" y="31.5">4</text>
<text x="68.5" y="34">3</text>
<text x="139.6" y="30.2">2</text>
<text x="178.4" y="31.5">5</text>
<text x="178.4" y="34">4</text>
<text x="244.4" y="34">3</text>
<text x="264.7" y="34">4</text>
<text x="36.8" y="39.1">6</text>
<text x="36.8" y="41.7">5</text>
<text x="67.9" y="41.7">40</text>
<text x="68.5" y="36.6">2</text>
<text x="68.5" y="39.1">1</text>
<text x="139.6" y="39.1">4</text>
<text x="151.1" y="41.7">6</text>
<text x="178.4" y="36.6">3</text>
<text x="178.4" y="41.7">1</text>
<text x="244.4" y="36.6">2</text>
<text x="244.4" y="41.7">1</text>
<text x="264.7" y="36.6">5</text>
<text x="264.7" y="39.1">6</text>
<text x="264.7" y="41.7">7</text>
<text x="36.2" y="44.2">36</text>
<text x="67.9" y="44.2">39</text>
<text x="67.9" y="46.7">38</text>
<text x="139.6" y="44.2">5</text>
<text x="177.8" y="46.7">10</text>
<text x="198.7" y="46.7">9</text>
<text x="36.8" y="51.8">9</text>
<text x="67.9" y="49.3">37</text>
<text x="177.8" y="49.3">11</text>
<text x="177.8" y="51.8">12</text>
<text x="227.5" y="51.8">1</text>
<text x="36.8" y="54.4">8</text>
<text x="67.9" y="54.4">18</text>
<text x="67.9" y="56.9">19</text>
<text x="67.9" y="59.4">20</text>
<text x="177.8" y="54.4">13</text>
<text x="177.8" y="59.4">15</text>
<text x="227.5" y="56.9">2</text>
<text x="238.7" y="54.4">3</text>
<text x="36.2" y="62">34</text>
<text x="36.2" y="64.5">33</text>
<text x="67.9" y="62">21</text>
<text x="67.9" y="64.5">22</text>
<text x="177.8" y="64.5">14</text>
<text x="211" y="63.2">8</text>
<text x="221.6" y="65.8">10</text>
<text x="36.2" y="67.1">32</text>
<text x="36.2" y="69.6">31</text>
<text x="67.9" y="67.1">23</text>
<text x="67.9" y="69.6">24</text>
<text x="178.4" y="67.1">2</text>
<text x="211" y="68.3">9</text>
<text x="36.2" y="72.1">30</text>
<text x="36.2" y="74.7">29</text>
<text x="36.2" y="77.2">28</text>
<text x="67.9" y="72.1">25</text>
<text x="67.9" y="77.2">14</text>
<text x="110.4" y="77.2">1</text>
<text x="119.3" y="77.2">2</text>
<text x="152.3" y="77.2">2</text>
<text x="160.6" y="77.2">1</text>
<text x="189" y="73.1" transform="rotate(-90 189 73.1)">8</text>
<text x="36.2" y="79.8">27</text>
<text x="67.9" y="79.8">15</text>
<text x="67.9" y="82.3">16</text>
<text x="110.4" y="79.8">3</text>
<text x="110.4" y="82.3">5</text>
<text x="119.3" y="79.8">4</text>
<text x="119.3" y="82.3">6</text>
<text x="152.3" y="79.8">3</text>
<text x="152.3" y="82.3">4</text>
<text x="67.9" y="84.8">17</text>
<text x="67.9" y="87.4">13</text>
<text x="67.9" y="89.9">12</text>
<text x="109.8" y="89.9">11</text>
<text x="110.4" y="84.8">7</text>
<text x="110.4" y="87.4">9</text>
<text x="118.7" y="87.4">10</text>
<text x="118.7" y="89.9">12</text>
<text x="119.3" y="84.8">8</text>
<text x="152.3" y="84.8">5</text>
<text x="152.3" y="87.4">6</text>
<text x="152.3" y="89.9">7</text>
<text x="67.9" y="92.5">11</text>
<text x="67.9" y="95">10</text>
<text x="109.8" y="92.5">13</text>
<text x="109.8" y="95">15</text>
<text x="118.7" y="92.5">14</text>
<text x="118.7" y="95">16</text>
<text x="152.3" y="92.5">8</text>
<text x="152.3" y="95">9</text>
<text x="238.7" y="97.5">1</text>
<text x="250.1" y="100.1">3</text>
<text x="53.1" y="104.2" transform="rotate(-90 53.1 104.2)">7</text>
<text x="238.7" y="102.6">2</text>
<text x="191.7" y="112.8">13</text>
<text x="212" y="112.8">12</text>
<text x="191.7" y="115.3">14</text>
<text x="212" y="115.3">11</text>
<text x="212" y="117.9">10</text>
<text x="132" y="124.2">9</text>
<text x="191.7" y="120.4">15</text>
<text x="212.7" y="120.4">9</text>
<text x="238.7" y="120.4">4</text>
<text x="238.7" y="125.5">5</text>
<text x="250.1" y="122.9">6</text>
<text x="37.8" y="129.6" transform="rotate(-90 37.8 129.6)">16</text>
<text x="131.4" y="129.3">10</text>
<text x="143.4" y="126.7">8</text>
<text x="27.2" y="133.1">1</text>
<text x="27.2" y="135.6">2</text>
<text x="46.9" y="133.1">15</text>
<text x="46.9" y="135.6">14</text>
<text x="27.2" y="138.2">3</text>
<text x="46.9" y="138.2">13</text>
<text x="46.9" y="140.7">12</text>
<text x="46.9" y="143.3">11</text>
<text x="106" y="139.4">12</text>
<text x="117.4" y="142">11</text>
<text x="27.2" y="145.8">6</text>
<text x="27.2" y="148.3">5</text>
<text x="46.9" y="145.8">10</text>
<text x="47.6" y="148.3">9</text>
<text x="106" y="144.5">13</text>
<text x="27.2" y="150.9">4</text>
<text x="47.6" y="150.9">7</text>
<text x="37.8" y="156.9" transform="rotate(-90 37.8 156.9)">8</text>
<text x="120.4" y="170.2" transform="rotate(-90 120.4 170.2)">14</text>
<text x="134.4" y="170.2" transform="rotate(-90 134.4 170.2)">14</text>
<text x="148.3" y="170.2" transform="rotate(-90 148.3 170.2)">14</text>
<text x="162.3" y="170.2" transform="rotate(-90 162.3 170.2)">16</text>
<text x="120.4" y="189.9" transform="rotate(-90 120.4 189.9)">7</text>
<text x="134.4" y="189.9" transform="rotate(-90 134.4 189.9)">7</text>
<text x="148.3" y="189.9" transform="rotate(-90 148.3 189.9)">7</text>
<text x="162.3" y="189.9" transform="rotate(-90 162.3 189.9)">8</text>
</g>
</svg>
